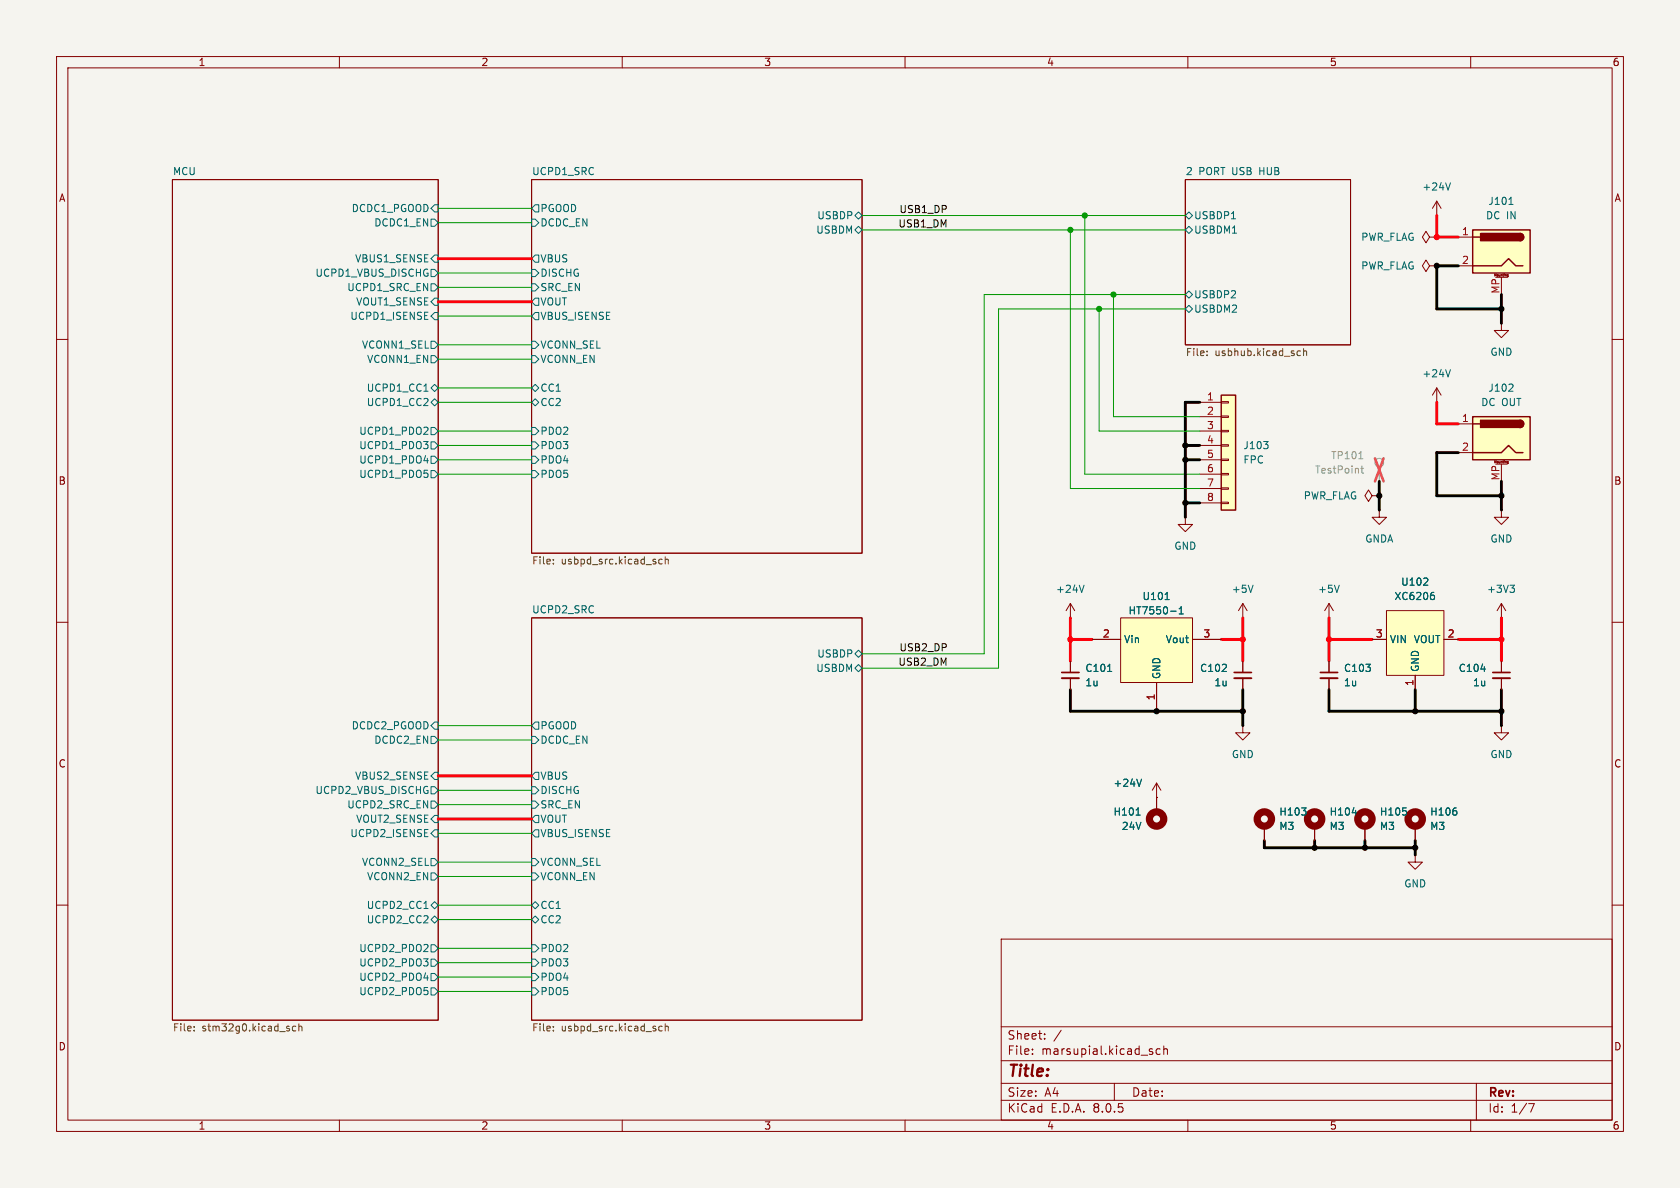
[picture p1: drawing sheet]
<svg xmlns="http://www.w3.org/2000/svg" width="297mm" height="210mm" viewBox="0 0 297 210" stroke-linecap="round" stroke-linejoin="round" font-family="sans-serif">
<path d="M0 0h297v210h-297z" fill="#f5f4ef" stroke="#f5f4ef" stroke-width=".18"/>
<g fill="none" stroke="#840000" stroke-width=".18">
<path d="M10 10h277v190h-277zM12 12h273v186h-273zM60 10v2M110 10v2M160 10v2M210 10v2M260 10v2M30.5 31.8h47v148.5h-47zM94 31.8h58.4v66h-58.4zM209.5 31.8h29.3v29.2h-29.3zM10 60h2M285 60h2"/>
<path d="M242.6 87.6l-.7-1-.6 1 .6 1 .7-1h1.2M243.8 87.6h.1M10 110h2M94 109.2h58.4v71.1h-58.4zM189.2 109.2h.1M189.2 106.7v2.5M189.2 116.8v2.1M189.2 119.9v2M189.2 106.7l-.7 1.3M189.2 106.7l.8 1.3M265.4 109.2h.1M265.4 106.7l-.7 1.3"/>
<path d="M265.4 106.7v2.5M265.4 106.7l.8 1.3M285 110h2M10 160h2M285 160h2M177 166h108v32h-108zM60 198v2M110 198v2M160 198v2M177 194.5h108M177 191.5h108M177 187.5h108"/>
<path d="M177 181.5h108M182.5 186.3v.1M182.5 185.5v.1M184.7 183.6v.1M184.7 182.8v.1M187.6 182.1l-1.3 2M197 191.5v3M203.6 185.9l.2 .2-.2 .3M203.6 185.4l.1 .1M205.1 185.5l-.4-.1-.3 .3v.4l.1 .2h.6M205.7 185.5l.3-.1 .3 .1 .1 .9M205.7 184.9v1.5"/>
<path d="M210 198v2M260 198v2M261 191.5v6.5M270.2 195.1h1l-.6 1.5"/>
</g>
<g fill="none" stroke="#006464" stroke-width=".18">
<path d="M76.2 38.7h.6l.7 .7-.7 .6h-.6zM76.8 36.2h.7v1.3h-.7l-.6-.7zM94 38.7h.6l.6 .7-.6 .6h-.6zM94.6 36.2h.6v1.3h-.6l-.6-.7zM151.1 38.1l.7-.6 .6 .6-.6 .6zM209.5 38.1l.7-.6 .6 .6-.6 .6zM217.7 38.7h.7M76.2 50.2h.6l.7 .6-.7 .6h-.6zM76.2 47.6h.6l.7 .7-.7 .6h-.6zM76.8 45.1h.7v1.3h-.7l-.6-.7zM76.8 52.7h.7v1.3h-.7l-.6-.7zM76.8 55.2h.7v1.3h-.7l-.6-.6z"/>
<path d="M94 50.2h.6l.6 .6-.6 .6h-.6zM94 47.6h.6l.6 .7-.6 .6h-.6zM94.6 52.7h.6v1.3h-.6l-.6-.7zM94.6 45.1h.6v1.3h-.6l-.6-.7zM94.6 55.2h.6v1.3h-.6l-.6-.6zM151.1 40.6l.7-.6 .6 .6-.6 .7zM209.5 40.6l.7-.6 .6 .6-.6 .7zM209.5 52.1l.7-.7 .6 .7-.6 .6zM209.5 54.6l.7-.6 .6 .6-.6 .6zM74.9 69.2h.8M76.2 68.6l.6-.7 .7 .7-.7 .6zM76.2 71.1l.6-.6 .7 .6-.7 .7z"/>
<path d="M76.2 78.1h.6l.7 .6-.7 .7h-.6zM76.2 75.6h.6l.7 .6-.7 .6h-.6zM76.2 62.9h.6l.7 .6-.7 .6h-.6zM76.2 60.3h.6l.7 .7-.7 .6h-.6zM94 68.6l.6-.7 .6 .7-.6 .6zM94 71.1l.6-.6 .6 .6-.6 .7zM94 75.6h.6l.6 .6-.6 .6h-.6zM94 78.1h.6l.6 .6-.6 .7h-.6zM94 60.3h.6l.6 .7-.6 .6h-.6zM94 62.9h.6l.6 .6-.6 .6h-.6zM76.2 83.2h.6l.7 .6-.7 .7h-.6zM76.2 80.6h.6l.7 .7-.7 .6h-.6z"/>
<path d="M94 83.2h.6l.6 .6-.6 .7h-.6zM94 80.6h.6l.6 .7-.6 .6h-.6zM151.1 115.6l.7-.7 .6 .7-.6 .6zM151.1 118.1l.7-.6 .6 .6-.6 .6zM191.6 103.4l-.4 1.3M195.8 118.7h.7M266.9 103.4h.8l-.4 .5M267.5 103.9l.2 .3v.3l-.2 .2M76.2 130.2h.6l.7 .6-.7 .6h-.6zM76.2 139.1h.6l.7 .6-.7 .6h-.6zM76.8 127.6h.7v1.3h-.7l-.6-.6zM76.8 136.5h.7v1.3h-.7l-.6-.6z"/>
<path d="M94 139.1h.6l.6 .6-.6 .6h-.6zM94 130.2h.6l.6 .6-.6 .6h-.6zM94.6 136.5h.6v1.3h-.6l-.6-.6zM94.6 127.6h.6v1.3h-.6l-.6-.6zM76.2 141.6h.6l.7 .6-.7 .7h-.6zM76.2 151.8h.6l.7 .6-.7 .6h-.6zM76.2 154.3h.6l.7 .6-.7 .7h-.6zM76.8 144.1h.7v1.3h-.7l-.6-.6zM76.8 146.7h.7v1.3h-.7l-.6-.7zM94 141.6h.6l.6 .6-.6 .7h-.6zM94 151.8h.6l.6 .6-.6 .6h-.6zM94 154.3h.6l.6 .6-.6 .7h-.6z"/>
<path d="M94.6 144.1h.6v1.3h-.6l-.6-.6zM94.6 146.7h.6v1.3h-.6l-.6-.7zM74.9 160.6h.8M76.2 169.5h.6l.7 .7-.7 .6h-.6zM76.2 172.1h.6l.7 .6-.7 .7h-.6zM76.2 167h.6l.7 .6-.7 .7h-.6zM76.2 174.6h.6l.7 .7-.7 .6h-.6zM76.2 162.6l.6-.7 .7 .7-.7 .6zM76.2 160l.6-.6 .7 .6-.7 .7zM94 160l.6-.6 .6 .6-.6 .7zM94 162.6l.6-.7 .6 .7-.6 .6zM94 174.6h.6l.6 .7-.6 .6h-.6z"/>
<path d="M94 167h.6l.6 .6-.6 .7h-.6zM94 169.5h.6l.6 .7-.6 .6h-.6zM94 172.1h.6l.6 .6-.6 .7h-.6z"/>
</g>
<g fill="none" stroke="#725600" stroke-width=".18">
<path d="M213.4 62.7v.2M213.4 62.1v.1M229.4 62.8h.5M229.4 62.1h.5M230.5 62.1l.1-.1 .3 .1 .1 .8M230.5 61.6v1.3M97.8 98.9v.1M97.8 99.6v.1M117.1 98.9h-.4l-.2 .2 .1 .5h.5M117.6 98.4v1.3M117.6 99l.2-.1h.3v.8M34.3 182.1v.1"/>
<path d="M34.3 181.5v.1M52.3 181.5l-.4-.1-.2 .2 .1 .6h.5M52.8 181.5l.2-.1 .3 .1 .1 .7M52.8 181v1.2M97.8 182.1v.1M97.8 181.5v.1M117.1 181.5l-.4-.1-.2 .2 .1 .6h.5M117.6 181.5l.2-.1 .3 .1v.7M117.6 181v1.2"/>
</g>
<path d="M187.7 119.9h3.1" fill="none" stroke="#840000" stroke-width=".33"/>
<path d="M187.7 118.9h3.1" fill="none" stroke="#840000" stroke-width=".3"/>
<path d="M245.1 108h10.2v11.4h-10.2z" fill="#ffffc2"/>
<path d="M209.5 91.4v1.3h-1.2l1.2 1.3 1.3-1.3h-1.3M209.5 91.4h.1M265.4 90.2v1.2h1.3l-1.3 1.3-1.2-1.3h1.2M265.4 90.2h.1M242.6 113h2.5M245.1 108h10.2v11.4h-10.2zM250.2 119.4v2.5M255.3 113h2.5" fill="none" stroke="#840000" stroke-width=".18"/>
<path d="M251.6 103.4h.8M252.4 102.3v.4M253.2 104.7h.3M253.4 105.2l.2 .2v.3l-.2 .3" fill="none" stroke="#006464" stroke-width=".18"/>
<path d="M198.1 109.2h12.7v11.5h-12.7z" fill="#ffffc2"/>
<path d="M193 113h5.1M198.1 109.2h12.7v11.5h-12.7zM210.8 113h5.1M234.9 109.2h.1M234.9 106.7l-.7 1.3M234.9 106.7v2.5M234.9 106.7l.8 1.3M204.5 120.7v5M204.5 138.4v2.6M204.5 138.4l-.8 1.3M204.5 138.4l.7 1.3M204.5 141h.1" fill="none" stroke="#840000" stroke-width=".18"/>
<path d="M206 106h.7M206.9 108h1M208.5 108.5h.7M208.5 107.6l.3-.3v1.2M236.8 103.4l-.5 1.3M201.8 137.7l-.4 1.3" fill="none" stroke="#006464" stroke-width=".18"/>
<path d="M215.9 69.9h2.5v20.3h-2.5z" fill="#ffffc2"/>
<g fill="none" stroke="#840000" stroke-width=".18">
<path d="M212.1 71.1h3.8M212.1 73.7h3.8M212.1 76.2h3.8M212.1 78.7h3.8M215.9 78.6h1.3v.3h-1.3zM215.9 76.1h1.3v.2h-1.3zM215.9 73.5h1.3v.3h-1.3zM215.9 71h1.3v.2h-1.3zM212.1 81.3h3.8M212.1 83.8h3.8M212.1 86.4h3.8M212.1 88.9h3.8"/>
<path d="M215.9 88.8h1.3v.2h-1.3zM215.9 86.2h1.3v.3h-1.3zM215.9 83.7h1.3v.2h-1.3zM215.9 81.2h1.3v.2h-1.3zM243.8 90.2v1.2h1.3l-1.3 1.3-1.2-1.3h1.2M243.8 90.2h.1M219.7 109.2h.1M219.7 106.7l-.8 1.3M219.7 106.7v2.5M219.7 116.8v2.1M219.7 119.9v2M219.7 106.7l.8 1.3"/>
<path d="M232.4 146.1v2.5M241.3 146.1v2.5M250.2 151.1v1.3h1.3l-1.3 1.3-1.3-1.3h1.3M250.2 151.1h.1M250.2 146.1v2.5"/>
</g>
<path d="M215.9 69.9h2.5v20.3h-2.5z" fill="none" stroke="#840000" stroke-width=".25"/>
<path d="M223.4 78h.8l-.4 .5M224.1 78.6l.1 .2-.1 .5M221.5 103.4l-.4 1.3M239.1 143.7h.7M248.6 143.4v.6M257.5 143.4v.6" fill="none" stroke="#006464" stroke-width=".18"/>
<g fill="none" stroke="#9c9b98" stroke-width=".18">
<path d="M243.8 82.6v2.5"/>
<circle cx="243.8" cy="81.8" r=".76"/>
</g>
<path d="M240.2 81.1h.7M240.6 82.8h.5M240.8 82.4v1.1l.3 .1" fill="none" stroke="#939391" stroke-width=".18"/>
<path d="M243.1 81l1.5 4.1M244.6 81l-1.5 4.1" fill="none" stroke="#e75356" stroke-width=".46"/>
<path d="M218.2 119.9h3" fill="none" stroke="#840000" stroke-width=".33"/>
<path d="M218.2 118.9h3" fill="none" stroke="#840000" stroke-width=".3"/>
<g fill="none" stroke="#840000" stroke-width="1.3">
<circle cx="232.4" cy="144.8" r="1.27"/>
<circle cx="241.3" cy="144.8" r="1.27"/>
<circle cx="250.2" cy="144.8" r="1.27"/>
</g>
<path d="M260.3 73.7h10.2v7.6h-10.2z" fill="#ffffc2"/>
<path d="M260.3 73.7h10.2v7.6h-10.2zM260.3 74.9h1.3M268.7 74.3a.64 .64 0 0 1 .7 .6 .64 .64 0 0 1-.7 .7M260.3 80h5.1l1.3-1.3 1.3 1.3h1.2" fill="none" stroke="#840000" stroke-width=".25"/>
<g fill="#840000" stroke="#840000" stroke-width=".25">
<path d="M268.7 74.3a.64 .64 0 0 1 .7 .6 .64 .64 0 0 1-.7 .7z"/>
<path d="M261.7 74.3h7v1.3h-7z"/>
</g>
<g fill="none" stroke="#840000" stroke-width=".18">
<path d="M254 38.1h.1M254 35.6v2.5M254 35.6l-.8 1.2M254 35.6l.8 1.2M252.7 41.9l-.6-1-.6 1 .6 1 .6-1h1.3M252.7 47l-.6-1-.6 1 .6 1 .6-1h1.3M254 41.9h.1M254 47h.1M254 71.1h.1M254 68.6l-.8 1.3M254 68.6v2.5M254 68.6l.8 1.3"/>
<path d="M257.8 74.9h2.5M257.8 80h2.5M264.4 82h2M265.4 82v3.1M266.4 81.7l.2-.1v.3M266.4 81.8h.1M266.5 81.9h.1M266.5 81.8h.1M266.6 81.9h.1M234.9 116.8v2.1M234.9 119.9v2M265.4 116.8v2.1"/>
<path d="M265.4 119.9v2M219.7 128.3v1.2h1.3l-1.3 1.3-1.3-1.3h1.3M219.7 128.3h.1M265.4 128.3v1.2h1.3l-1.3 1.3-1.2-1.3h1.2M265.4 128.3h.1M204.5 141v2.5M223.5 146.1v2.5"/>
</g>
<path d="M256.4 32.3l-.4 1.3M256.4 65.3l-.4 1.3M267.4 68l.1 .1-.1 .3-.7 .8h.8M261.8 118.3h.8M200.9 144.1h.7M230.1 142.8h.8l-.4 .5M230.8 143.4v.6" fill="none" stroke="#006464" stroke-width=".18"/>
<path d="M233.4 119.9h3.1M263.9 119.9h3.1" fill="none" stroke="#840000" stroke-width=".33"/>
<path d="M233.4 118.9h3.1M263.9 118.9h3.1" fill="none" stroke="#840000" stroke-width=".3"/>
<g fill="none" stroke="#840000" stroke-width="1.3">
<circle cx="204.5" cy="144.8" r="1.27"/>
<circle cx="223.5" cy="144.8" r="1.27"/>
</g>
<path d="M260.3 40.6h10.2v7.7h-10.2z" fill="#ffffc2"/>
<path d="M260.3 40.6h10.2v7.7h-10.2zM260.3 47h5.1l1.3-1.3 1.3 1.3h1.2M260.3 41.9h1.3M268.7 41.3a.64 .64 0 0 1 .7 .6 .64 .64 0 0 1-.7 .6" fill="none" stroke="#840000" stroke-width=".25"/>
<g fill="#840000" stroke="#840000" stroke-width=".25">
<path d="M268.7 41.3a.64 .64 0 0 1 .7 .6 .64 .64 0 0 1-.7 .6z"/>
<path d="M261.7 41.3h7v1.2h-7z"/>
</g>
<g fill="none" stroke="#840000" stroke-width=".18">
<path d="M257.8 41.9h2.5M257.8 47h2.5M264.4 49h2M265.4 57.2v1.2h1.3l-1.3 1.3-1.2-1.3h1.2M265.4 57.2h.1M265.4 49v3.1M266.4 48.6h.2v.3M266.4 48.7l.1 .1M266.5 48.9h.1M266.5 48.8h.1M266.6 48.9h.1M189.2 116.8v2.1"/>
<path d="M189.2 119.9v2M193 113h5.1M210.8 113h5.1M219.7 116.8v2.1M219.7 119.9v2M234.9 116.8v2.1M234.9 119.9v2M242.6 113h2.5M250.2 119.4v2.5M255.3 113h2.5M265.4 116.8v2.1M265.4 119.9v2"/>
<path d="M204.5 120.7v5M204.5 141h.1M204.5 141v2.5M223.5 146.1v2.5M232.4 146.1v2.5M241.3 146.1v2.5M250.2 146.1v2.5"/>
</g>
<g fill="none" stroke="#006464" stroke-width=".18">
<path d="M266.8 36.1h.7M195.8 118.7h.7M206 106h.7M206.9 108h1M208.5 108.5h.7M208.5 107.6l.3-.3v1.2M251.6 103.4h.8M252.4 102.3v.4M253.2 104.7h.3M253.4 105.2l.2 .2v.3l-.2 .3M261.8 118.3h.8M201.8 137.7l-.4 1.3"/>
<path d="M200.9 144.1h.7M230.1 142.8h.8l-.4 .5M230.8 143.4v.6M239.1 143.7h.7M248.6 143.4v.6M257.5 143.4v.6"/>
</g>
<g fill="none" stroke="#009600" stroke-width=".18">
<path d="M77.5 39.4h16.5M77.5 36.8h16.5M152.4 38.1h57.1M191.8 38.1v45.7h20.3M77.5 55.9h16.5M77.5 48.3h16.5M77.5 50.8h16.5M152.4 40.6h57.1M189.2 40.6v45.8h22.9M194.3 54.6v21.6h17.8M196.8 52.1v21.6h15.3M209.5 54.6h-33v63.5h-24.1"/>
<path d="M209.5 52.1h-35.5v63.5h-21.6M77.5 63.5h16.5M77.5 71.1h16.5M77.5 68.6h16.5M77.5 61h16.5M77.5 76.2h16.5M77.5 78.7h16.5M77.5 83.8h16.5M77.5 81.3h16.5M77.5 139.7h16.5M77.5 130.8h16.5M77.5 128.3h16.5"/>
<path d="M77.5 152.4h16.5M77.5 154.9h16.5M77.5 142.2h16.5M77.5 147.3h16.5M77.5 172.7h16.5M77.5 160h16.5M77.5 162.6h16.5M77.5 175.3h16.5M77.5 167.6h16.5M77.5 170.2h16.5"/>
</g>
<g fill="none" stroke="#ff000b" stroke-width=".51">
<path d="M254 38.1v3.8h3.8M77.5 45.7h16.5M77.5 53.3h16.5M254 71.1v3.8h3.8M189.2 113h3.8M189.2 109.2v7.6M215.9 113h3.8M219.7 109.2v7.6M234.9 113h7.7M234.9 109.2v7.6M257.8 113h7.6M265.4 109.2v7.6"/>
<path d="M77.5 137.2h16.5M77.5 144.8h16.5"/>
</g>
<g fill="none" stroke="#000" stroke-width=".51">
<path d="M257.8 47h-3.8v7.6h11.4M265.4 52.1v5.1M209.5 78.7h2.6M212.1 71.1h-2.6v20.3M209.5 81.3h2.6M209.5 88.9h2.6M243.8 85.1v5.1M257.8 80h-3.8v7.6h11.4M265.4 85.1v5.1M189.2 121.9v3.8h30.5M219.7 121.9v6.4M234.9 121.9v3.8h30.5"/>
<path d="M250.2 121.9v3.8M265.4 121.9v6.4M223.5 148.6v1.3h26.7M232.4 148.6v1.3M241.3 148.6v1.3M250.2 148.6v2.5"/>
</g>
<g fill="#ff000b" stroke="#ff000b" stroke-width=".18">
<circle cx="254" cy="41.9" r=".46"/>
<circle cx="189.2" cy="113" r=".46"/>
<circle cx="234.9" cy="113" r=".46"/>
<circle cx="219.7" cy="113" r=".46"/>
<circle cx="265.4" cy="113" r=".46"/>
</g>
<g fill="#000" stroke="#000" stroke-width=".18">
<circle cx="254" cy="47" r=".46"/>
<circle cx="265.4" cy="54.6" r=".46"/>
<circle cx="209.5" cy="78.7" r=".46"/>
<circle cx="209.5" cy="81.3" r=".46"/>
<circle cx="209.5" cy="88.9" r=".46"/>
<circle cx="243.8" cy="87.6" r=".46"/>
<circle cx="265.4" cy="87.6" r=".46"/>
<circle cx="204.5" cy="125.7" r=".46"/>
<circle cx="219.7" cy="125.7" r=".46"/>
<circle cx="250.2" cy="125.7" r=".46"/>
<circle cx="265.4" cy="125.7" r=".46"/>
<circle cx="232.4" cy="149.9" r=".46"/>
<circle cx="241.3" cy="149.9" r=".46"/>
<circle cx="250.2" cy="149.9" r=".46"/>
</g>
<g fill="#009600" stroke="#009600" stroke-width=".18">
<circle cx="189.2" cy="40.6" r=".46"/>
<circle cx="194.3" cy="54.6" r=".46"/>
<circle cx="196.8" cy="52.1" r=".46"/>
<circle cx="191.8" cy="38.1" r=".46"/>
</g>
<text font-size="2.8" fill="#840000" x="178" y="190.9">Title:</text>
<g font-size="2.1" fill="#840000">
<text x="178" y="184">Sheet:</text>
<text x="178" y="186.7">File:</text>
<text x="184.1" y="186.7">marsupial.kicad_sch</text>
<text x="178" y="196.9">KiCad</text>
<text x="178" y="194.1">Size:</text>
<text x="184.7" y="194.1">A4</text>
<text x="185.7" y="196.9">E.D.A.</text>
<text x="193.3" y="196.9">8.0.5</text>
<text x="200" y="194.1">Date:</text>
<text x="263" y="194.3">Rev:</text>
<text x="263" y="196.9">Id:</text>
<text x="267.1" y="196.9">1/7</text>
</g>
<g font-size="1.8" fill="#840000">
<text x="35" y="11.9">1</text>
<text x="85" y="11.9">2</text>
<text x="135" y="11.9">3</text>
<text x="185" y="11.9">4</text>
<text x="235" y="11.9">5</text>
<text x="285" y="11.9">6</text>
<text x="10.3" y="35.9">A</text>
<text x="285.3" y="35.9">A</text>
<text x="10.3" y="85.9">B</text>
<text x="285.3" y="85.9">B</text>
<text x="10.3" y="135.9">C</text>
<text x="285.3" y="135.9">C</text>
<text x="10.3" y="185.9">D</text>
<text x="285.3" y="185.9">D</text>
<text x="35" y="199.9">1</text>
<text x="85" y="199.9">2</text>
<text x="135" y="199.9">3</text>
<text x="185" y="199.9">4</text>
<text x="235" y="199.9">5</text>
<text x="285" y="199.9">6</text>
</g>
<g font-size="1.8" fill="#006464">
<text x="30.5" y="31">MCU</text>
<text x="94" y="31">UCPD1_SRC</text>
<text x="209.5" y="31">2</text>
<text x="211.9" y="31">PORT USB</text>
<text x="222.9" y="31">HUB</text>
<text x="251.4" y="33.9">+24V</text>
<text x="62.1" y="37.7">DCDC1_PGOOD</text>
<text x="66.1" y="40.2">DCDC1_EN</text>
<text x="95.4" y="37.7">PGOOD</text>
<text x="95.4" y="40.2">DCDC_EN</text>
<text x="144.2" y="41.5">USBDM</text>
<text x="144.4" y="39">USBDP</text>
<text x="211" y="39">USBDP1</text>
<text x="211" y="41.5">USBDM1</text>
<text x="262.6" y="39">DC IN</text>
<text x="263" y="36.4">J101</text>
<text x="62.7" y="46.6">VBUS1_SENSE</text>
<text x="95.4" y="46.6">VBUS</text>
<text x="240.5" y="42.8">PWR_FLAG</text>
<text x="240.5" y="47.9">PWR_FLAG</text>
<text x="55.7" y="49.1">UCPD1_VBUS_DISCHG</text>
<text x="61.3" y="51.7">UCPD1_SRC_EN</text>
<text x="95.4" y="51.7">SRC_EN</text>
<text x="95.4" y="49.1">DISCHG</text>
<text x="211" y="52.9">USBDP2</text>
<text x="61.8" y="56.7">UCPD1_ISENSE</text>
<text x="62.9" y="54.2">VOUT1_SENSE</text>
<text x="95.4" y="54.2">VOUT</text>
<text x="95.4" y="56.7">VBUS_ISENSE</text>
<text x="211" y="55.5">USBDM2</text>
<text x="63.9" y="61.8">VCONN1_SEL</text>
<text x="64.8" y="64.4">VCONN1_EN</text>
<text x="95.4" y="61.8">VCONN_SEL</text>
<text x="95.4" y="64.4">VCONN_EN</text>
<text x="263.4" y="63.1">GND</text>
<text x="64.7" y="69.4">UCPD1_CC1</text>
<text x="64.7" y="72">UCPD1_CC2</text>
<text x="95.4" y="69.4">CC1</text>
<text x="95.4" y="72">CC2</text>
<text x="251.4" y="66.9">+24V</text>
<text x="261.8" y="72">DC OUT</text>
<text x="263" y="69.4">J102</text>
<text x="63.4" y="77.1">UCPD1_PDO2</text>
<text x="95.4" y="77.1">PDO2</text>
<text x="63.4" y="79.6">UCPD1_PDO3</text>
<text x="63.4" y="82.1">UCPD1_PDO4</text>
<text x="95.4" y="79.6">PDO3</text>
<text x="95.4" y="82.1">PDO4</text>
<text x="219.7" y="79.6">J103</text>
<text x="219.7" y="82.1">FPC</text>
<text x="63.4" y="84.7">UCPD1_PDO5</text>
<text x="95.4" y="84.7">PDO5</text>
<text x="230.4" y="88.5">PWR_FLAG</text>
<text x="207.5" y="97.4">GND</text>
<text x="241.3" y="96.1">GNDA</text>
<text x="263.4" y="96.1">GND</text>
<text x="186.6" y="105">+24V</text>
<text x="201.9" y="106.3">U101</text>
<text x="217.7" y="105">+5V</text>
<text x="232.9" y="105">+5V</text>
<text x="246.4" y="106.3">XC6206</text>
<text x="247.6" y="103.7">U102</text>
<text x="262.8" y="105">+3V3</text>
<text x="94" y="108.5">UCPD2_SRC</text>
<text x="198.6" y="113.9">Vin</text>
<text x="199.4" y="108.8">HT7550-1</text>
<text x="206" y="113.9">Vout</text>
<text x="245.6" y="113.9">VIN</text>
<text x="249.8" y="113.9">VOUT</text>
<text x="144.2" y="119">USBDM</text>
<text x="144.4" y="116.4">USBDP</text>
<text x="191.8" y="119">C101</text>
<text x="212.1" y="119">C102</text>
<text x="237.5" y="119">C103</text>
<text x="251.1" y="118.9" transform="rotate(-90 251.1 118.9)">GND</text>
<text x="257.8" y="119">C104</text>
<text x="191.8" y="121.5">1u</text>
<text x="205.3" y="120.1" transform="rotate(-90 205.3 120.1)">GND</text>
<text x="214.6" y="121.5">1u</text>
<text x="237.5" y="121.5">1u</text>
<text x="260.3" y="121.5">1u</text>
<text x="62.1" y="129.1">DCDC2_PGOOD</text>
<text x="66.1" y="131.7">DCDC2_EN</text>
<text x="95.4" y="129.1">PGOOD</text>
<text x="95.4" y="131.7">DCDC_EN</text>
<text x="217.7" y="134.2">GND</text>
<text x="263.4" y="134.2">GND</text>
<text x="55.7" y="140.6">UCPD2_VBUS_DISCHG</text>
<text x="61.3" y="143.1">UCPD2_SRC_EN</text>
<text x="62.7" y="138">VBUS2_SENSE</text>
<text x="95.4" y="138">VBUS</text>
<text x="95.4" y="143.1">SRC_EN</text>
<text x="95.4" y="140.6">DISCHG</text>
<text x="196.7" y="139.3">+24V</text>
<text x="61.8" y="148.2">UCPD2_ISENSE</text>
<text x="62.9" y="145.6">VOUT2_SENSE</text>
<text x="95.4" y="145.6">VOUT</text>
<text x="95.4" y="148.2">VBUS_ISENSE</text>
<text x="196.8" y="144.4">H101</text>
<text x="198.2" y="146.9">24V</text>
<text x="226.1" y="146.9">M3</text>
<text x="226.1" y="144.4">H103</text>
<text x="235" y="146.9">M3</text>
<text x="235" y="144.4">H104</text>
<text x="243.8" y="146.9">M3</text>
<text x="243.8" y="144.4">H105</text>
<text x="252.7" y="146.9">M3</text>
<text x="252.7" y="144.4">H106</text>
<text x="63.9" y="153.3">VCONN2_SEL</text>
<text x="64.8" y="155.8">VCONN2_EN</text>
<text x="95.4" y="153.3">VCONN_SEL</text>
<text x="95.4" y="155.8">VCONN_EN</text>
<text x="64.7" y="160.9">UCPD2_CC1</text>
<text x="95.4" y="160.9">CC1</text>
<text x="248.2" y="157.1">GND</text>
<text x="64.7" y="163.4">UCPD2_CC2</text>
<text x="95.4" y="163.4">CC2</text>
<text x="63.4" y="171">UCPD2_PDO3</text>
<text x="63.4" y="173.6">UCPD2_PDO4</text>
<text x="63.4" y="168.5">UCPD2_PDO2</text>
<text x="95.4" y="168.5">PDO2</text>
<text x="95.4" y="171">PDO3</text>
<text x="95.4" y="173.6">PDO4</text>
<text x="63.4" y="176.1">UCPD2_PDO5</text>
<text x="95.4" y="176.1">PDO5</text>
</g>
<g font-size="1.8" fill="#0f0f0f">
<text x="158.7" y="40.3">USB1_DM</text>
<text x="158.9" y="37.8">USB1_DP</text>
<text x="158.7" y="117.8">USB2_DM</text>
<text x="158.9" y="115.2">USB2_DP</text>
</g>
<g font-size="1.8" fill="#a90000">
<text x="258.4" y="41.7">1</text>
<text x="258.4" y="46.7">2</text>
<text x="265.2" y="52" transform="rotate(-90 265.2 52)">MP</text>
<text x="213.3" y="70.9">1</text>
<text x="213.3" y="73.4">2</text>
<text x="213.3" y="75.9">3</text>
<text x="258.4" y="74.7">1</text>
<text x="213.3" y="78.5">4</text>
<text x="213.3" y="81">5</text>
<text x="213.3" y="83.6">6</text>
<text x="258.4" y="79.8">2</text>
<text x="213.3" y="86.1">7</text>
<text x="213.3" y="88.6">8</text>
<text x="265.2" y="85" transform="rotate(-90 265.2 85)">MP</text>
<text x="194.9" y="112.8">2</text>
<text x="212.7" y="112.8">3</text>
<text x="243.1" y="112.8">3</text>
<text x="255.8" y="112.8">2</text>
<text x="204.2" y="123.9" transform="rotate(-90 204.2 123.9)">1</text>
<text x="249.9" y="121.4" transform="rotate(-90 249.9 121.4)">1</text>
</g>
<g font-size="1.8" fill="#725600">
<text x="209.5" y="63.3">File:</text>
<text x="214.8" y="63.3">usbhub.kicad_sch</text>
<text x="94" y="100.1">File:</text>
<text x="99.2" y="100.1">usbpd_src.kicad_sch</text>
<text x="30.5" y="182.7">File:</text>
<text x="35.7" y="182.7">stm32g0.kicad_sch</text>
<text x="94" y="182.7">File:</text>
<text x="99.2" y="182.7">usbpd_src.kicad_sch</text>
</g>
<g font-size="1.8" fill="#939391">
<text x="232.4" y="83.9">TestPoint</text>
<text x="235.2" y="81.4">TP101</text>
</g>
<g font-size=".5" fill="#840000">
<text x="264.1" y="48.9">Mounting</text>
<text x="264.1" y="81.9">Mounting</text>
</g>
</svg>
